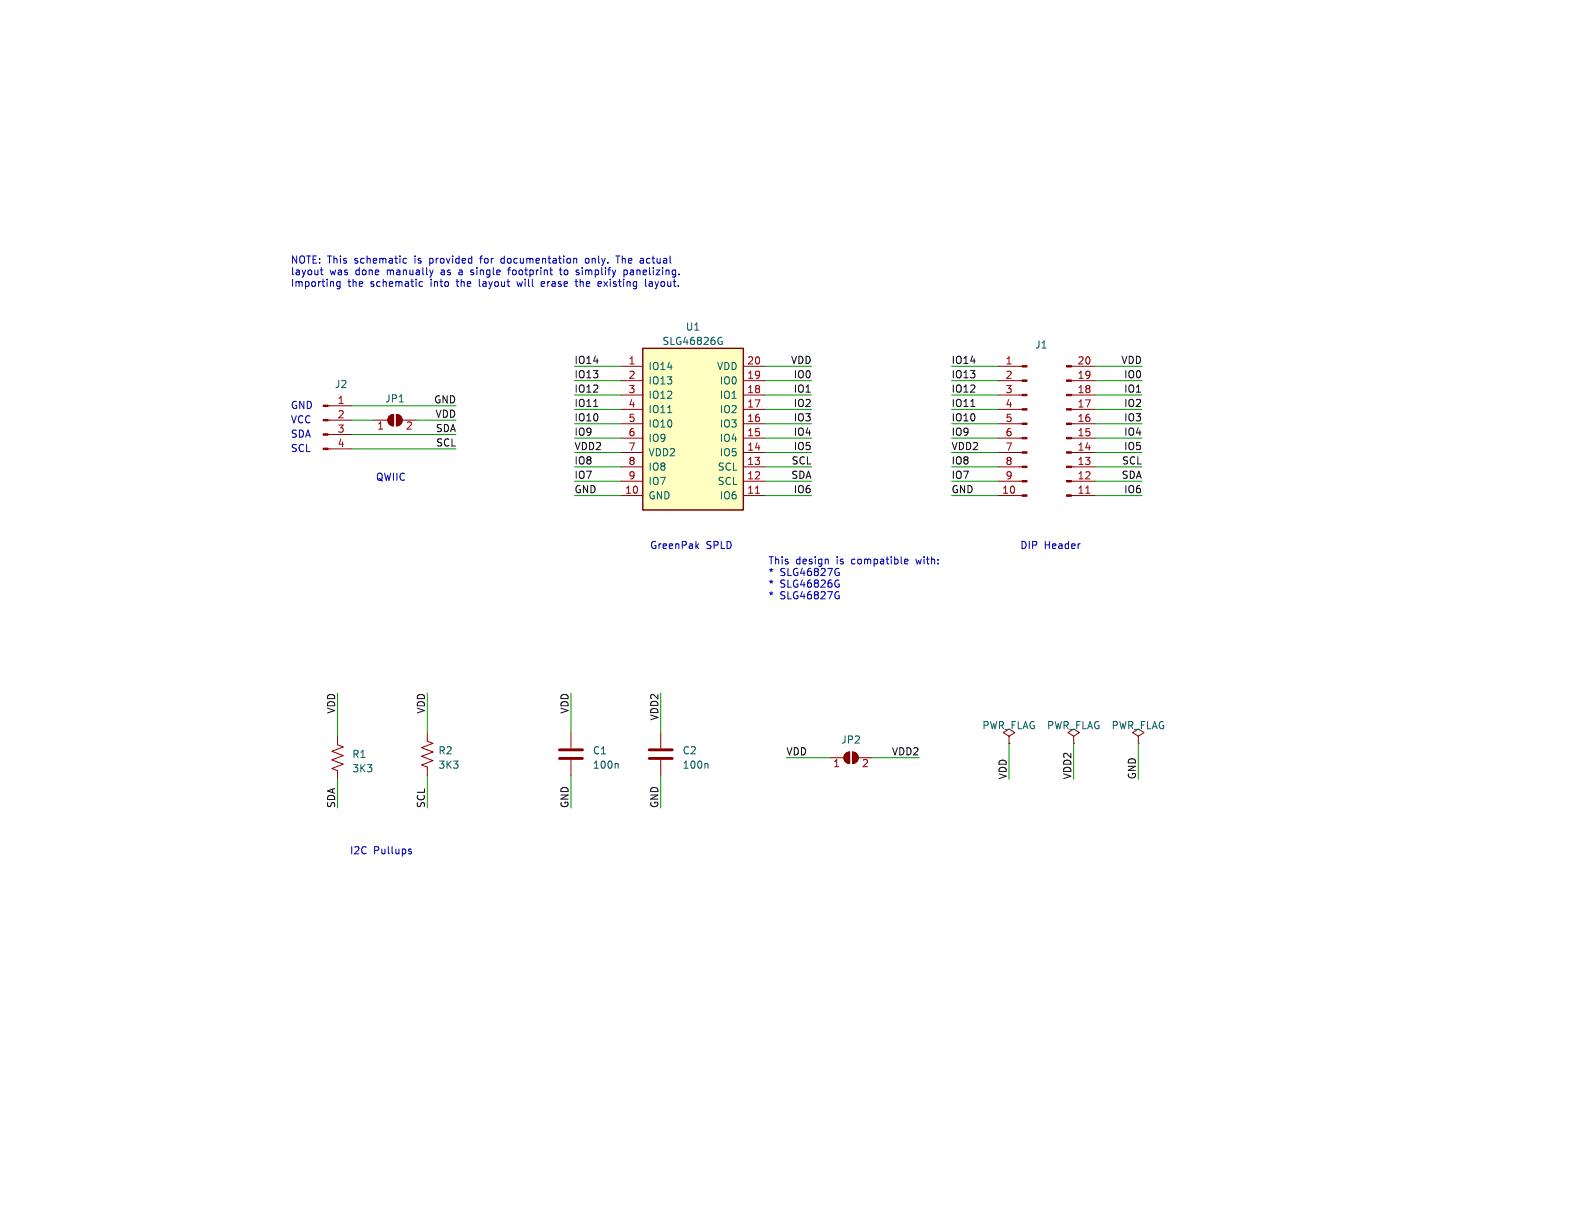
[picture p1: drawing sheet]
<svg xmlns="http://www.w3.org/2000/svg" width="279mm" height="216mm" viewBox="0 0 279 216" stroke-linecap="round" stroke-linejoin="round" font-family="sans-serif">
<g fill="none" stroke="#840000" stroke-width=".18">
<path d="M58 74.3h4.2M58 79.4h4.2M58 76.8h4.2M58 71.8h4.2M66 74.3h2.6M68.9 73.6l.7-.3v2a1.02 1.02 0 0 1-.9-.6 1.02 1.02 0 0 1 .2-1.1zM70.1 73.3a1.02 1.02 0 0 1 1 1 1.02 1.02 0 0 1-1 1zM71.1 74.3h2.6M109.9 77.5h3.8M109.9 74.9h3.8M109.9 72.4h3.8M109.9 69.9h3.8"/>
<path d="M109.9 67.3h3.8M109.9 64.8h3.8M131.4 77.5h3.9M131.4 74.9h3.9M131.4 72.4h3.9M131.4 69.9h3.9M131.4 67.3h3.9M131.4 64.8h3.9M176.5 77.5h4.2M176.5 74.9h4.2M176.5 72.4h4.2M176.5 69.9h4.2"/>
<path d="M176.5 67.3h4.2M176.5 64.8h4.2M189.5 77.5h4.2M189.5 74.9h4.2M189.5 72.4h4.2M189.5 69.9h4.2M189.5 67.3h4.2M189.5 64.8h4.2M109.9 87.6h3.8M109.9 85.1h3.8M109.9 82.6h3.8M109.9 80h3.8"/>
<path d="M131.4 87.6h3.9M131.4 85.1h3.9M131.4 82.6h3.9M131.4 80h3.9M176.5 87.6h4.2M176.5 85.1h4.2M176.5 82.6h4.2M176.5 80h4.2M189.5 87.6h4.2M189.5 85.1h4.2M189.5 82.6h4.2M189.5 80h4.2"/>
<path d="M59.7 130.2v1.5l1 .4-2 .7 2 .8-2 .8 2 .7-2 .8 1 .4v1.5M75.6 129.5v1.6l1 .3-2.1 .8 2.1 .8-2.1 .7 2.1 .8-2.1 .8 1.1 .3v1.6M101 129.5v2.8M101 134.4v2.8M116.8 129.5v2.8M116.8 134.4v2.8M146.7 134h2.5M149.6 133.2l.6-.2v2a1.02 1.02 0 0 1-.9-.6 1.02 1.02 0 0 1 .3-1.2zM150.7 133a1.02 1.02 0 0 1 1.1 1 1.02 1.02 0 0 1-1.1 1zM151.8 134h2.5M178.4 130.2l1.1-.7-1.1-.6-1 .6 1 .7v1.2M178.4 131.4h.1"/>
<path d="M189.9 130.2l1-.7-1-.6-1.1 .6 1.1 .7v1.2M189.9 131.4h.1M201.3 130.2l1-.7-1-.6-1 .6 1 .7v1.2M201.3 131.4h.1"/>
</g>
<g fill="#840000" stroke="#840000" stroke-width=".18">
<path d="M149.6 133.2l.6-.2v2a1.02 1.02 0 0 1-.9-.6 1.02 1.02 0 0 1 .3-1.2z"/>
<path d="M150.7 133a1.02 1.02 0 0 1 1.1 1 1.02 1.02 0 0 1-1.1 1z"/>
<path d="M180.7 87.5h.9v.3h-.9z"/>
<path d="M180.7 85h.9v.2h-.9z"/>
<path d="M180.7 82.4h.9v.3h-.9z"/>
<path d="M180.7 79.9h.9v.2h-.9z"/>
<path d="M180.7 77.3h.9v.3h-.9z"/>
<path d="M180.7 74.8h.9v.3h-.9z"/>
<path d="M180.7 72.3h.9v.2h-.9z"/>
<path d="M180.7 69.7h.9v.3h-.9z"/>
<path d="M180.7 67.2h.9v.2h-.9z"/>
<path d="M180.7 64.6h.9v.3h-.9z"/>
<path d="M188.6 87.5h.9v.3h-.9z"/>
<path d="M188.6 85h.9v.2h-.9z"/>
<path d="M188.6 82.4h.9v.3h-.9z"/>
<path d="M188.6 79.9h.9v.2h-.9z"/>
<path d="M188.6 77.3h.9v.3h-.9z"/>
<path d="M188.6 74.8h.9v.3h-.9z"/>
<path d="M188.6 72.3h.9v.2h-.9z"/>
<path d="M188.6 69.7h.9v.3h-.9z"/>
<path d="M188.6 67.2h.9v.2h-.9z"/>
<path d="M188.6 64.6h.9v.3h-.9z"/>
<path d="M68.9 73.6l.7-.3v2a1.02 1.02 0 0 1-.9-.6 1.02 1.02 0 0 1 .2-1.1z"/>
<path d="M70.1 73.3a1.02 1.02 0 0 1 1 1 1.02 1.02 0 0 1-1 1z"/>
<path d="M57.1 79.2h.9v.3h-.9z"/>
<path d="M57.1 76.7h.9v.3h-.9z"/>
<path d="M57.1 74.2h.9v.2h-.9z"/>
<path d="M57.1 71.6h.9v.3h-.9z"/>
</g>
<path d="M133.6 87.2h.7M192 87.2h.7" fill="none" stroke="#a90000" stroke-width=".18"/>
<path d="M98.9 134.1h4.1M98.9 132.6h4.1M114.8 134.1h4.1M114.8 132.6h4.1" fill="none" stroke="#840000" stroke-width=".51"/>
<path d="M127.4 59.6l.3 .1M118.1 73h.7M127.5 60.4h.2v.4l-.3 .1M109.1 135l.2 .2v.6M125 135l.2 .2v.6" fill="none" stroke="#006464" stroke-width=".18"/>
<path d="M113.7 61.6h17.7v28.6h-17.7z" fill="#ffffc2" stroke="#ffffc2" stroke-width=".18"/>
<path d="M113.7 61.6h17.7v28.6h-17.7z" fill="none" stroke="#840000" stroke-width=".25"/>
<path d="M105 71.9h.7M171.7 71.9h.7" fill="none" stroke="#0f0f0f" stroke-width=".18"/>
<g fill="none" stroke="#0000c2" stroke-width=".18">
<path d="M56.6 47.7h.5M56.8 47.3v1.1l.3 .2M60.1 49.8v1l-.2 .3-.3-.1M60.1 49.9l-.3-.1-.3 .2 .2 .6h.4M71.3 46.3l.2 .2h.4M71.9 45.7h-.4l-.2 .2M74.1 50.4l.3 .2h.3M74.7 49.9l-.3-.1-.3 .2M76 47.7l.3 .9M76.3 48.6l-.1 .3M76.6 47.7l-.3 .9M89.8 47.7h.5"/>
<path d="M95.9 49.8l-.2 .2v.5l.2 .1M96.3 50.1l-.6 .1M97.2 47.7h.5M97.5 48.5l.2 .1M98.9 47.7h.5M99.1 47.3v1.1l.2 .2M101.4 45.8l.2-.1h.3l.1 .8M101.4 45.7v.8M101.7 49.8h.5M101.9 48.5l.3 .1M101.9 49.4v1.1l.2 .1M102.2 47.7l-.3 .2v.2l.3 .1"/>
<path d="M103.6 45.7l-.1 .2 .1 .6M106.2 49.8h-.3l-.2 .2 .1 .6h.4M106.3 50.1l-.6 .1M108.9 45.3h.7M110.3 47.8h.5M110.3 48.5h.5M110.3 47.7v1.3M113.4 46.5h.3M113.4 45.7h.2M113.4 46h.3M114.1 49.4v1.1l.2 .1M123.2 96.5l.4 .5"/>
<path d="M123.6 96.2l-.5 .4M146.4 98.9l.1 .8M160 99.3l.6-.1-.1-.3h-.4l-.1 .2v.6h.5M190.9 96.2h.1M148.2 101.2h.2v.5l-.2 .1M148.2 103.3h.2v.4l-.2 .1M148.2 105.3h.2v.5l-.2 .1M148.2 100.5l.1 .1M148.2 102.6h.1M148.2 104.6l.1 .1M72.3 150.5l.4 .1 .1 .2-.2 .2-.4-.1M72.3 150.2h.4"/>
</g>
<g fill="none" stroke="#009600" stroke-width=".18">
<path d="M62.2 79.4h18.4M62.2 71.8h18.4M62.2 74.3h3.8M62.2 76.8h18.4M73.7 74.3h6.9M101.6 72.4h8.3M101.6 69.9h8.3M101.6 77.5h8.3M101.6 64.8h8.3M101.6 74.9h8.3M101.6 67.3h8.3M135.3 72.4h8.2"/>
<path d="M135.3 69.9h8.2M135.3 77.5h8.2M135.3 64.8h8.2M135.3 74.9h8.2M135.3 67.3h8.2M168.3 72.4h8.2M168.3 69.9h8.2M168.3 77.5h8.2M168.3 64.8h8.2M168.3 74.9h8.2M168.3 67.3h8.2M193.7 72.4h8.2"/>
<path d="M193.7 69.9h8.2M193.7 77.5h8.2M193.7 64.8h8.2M193.7 74.9h8.2M193.7 67.3h8.2M101.6 87.6h8.3M101.6 82.6h8.3M101.6 85.1h8.3M101.6 80h8.3M135.3 87.6h8.2M135.3 82.6h8.2M135.3 85.1h8.2"/>
<path d="M135.3 80h8.2M168.3 87.6h8.2M168.3 82.6h8.2M168.3 85.1h8.2M168.3 80h8.2M193.7 87.6h8.2M193.7 82.6h8.2M193.7 85.1h8.2M193.7 80h8.2M59.7 122.6v7.6M59.7 137.8v5.1M75.6 122.6v6.9"/>
<path d="M75.6 137.2v5.7M101 122.6v6.9M101 137.2v5.7M116.8 122.6v6.9M116.8 137.2v5.7M139.1 134h7.6M154.3 134h8.3M178.4 131.4v6.4M189.9 131.4v6.4M201.3 131.4v6.4"/>
</g>
<g font-size="1.8" fill="#0000c2">
<text x="51.4" y="46.7">NOTE: This</text>
<text x="62.8" y="46.7">schematic</text>
<text x="73.5" y="46.7">is</text>
<text x="76.2" y="46.7">provided</text>
<text x="85.3" y="46.7">for</text>
<text x="89.1" y="46.7">documentation</text>
<text x="104.2" y="46.7">only.</text>
<text x="109.8" y="46.7">The</text>
<text x="114.1" y="46.7">actual</text>
<text x="51.4" y="48.7">layout</text>
<text x="51.4" y="50.8">Importing</text>
<text x="58.3" y="48.7">was</text>
<text x="61.5" y="50.8">the</text>
<text x="62.9" y="48.7">done</text>
<text x="65.6" y="50.8">schematic</text>
<text x="68.6" y="48.7">manually</text>
<text x="76.3" y="50.8">into</text>
<text x="78.2" y="48.7">as</text>
<text x="81" y="50.8">the</text>
<text x="81.5" y="48.7">a</text>
<text x="83.8" y="48.7">single</text>
<text x="85.1" y="50.8">layout</text>
<text x="90.5" y="48.7">footprint</text>
<text x="92" y="50.8">will</text>
<text x="96.4" y="50.8">erase</text>
<text x="99.8" y="48.7">to</text>
<text x="102.6" y="50.8">the</text>
<text x="102.8" y="48.7">simplify</text>
<text x="106.6" y="50.8">existing</text>
<text x="111.3" y="48.7">panelizing.</text>
<text x="115.1" y="50.8">layout.</text>
<text x="51.4" y="77.5">SDA</text>
<text x="51.4" y="74.9">VCC</text>
<text x="51.4" y="72.4">GND</text>
<text x="51.4" y="80">SCL</text>
<text x="66.4" y="85.1">QWIIC</text>
<text x="114.8" y="97.2">GreenPak</text>
<text x="124.8" y="97.2">SPLD</text>
<text x="135.9" y="99.9">This</text>
<text x="135.9" y="101.9">*</text>
<text x="138" y="101.9">SLG46827G</text>
<text x="140.7" y="99.9">design</text>
<text x="148" y="99.9">is</text>
<text x="150.7" y="99.9">compatible</text>
<text x="162.3" y="99.9">with:</text>
<text x="180.3" y="97.2">DIP</text>
<text x="184.5" y="97.2">Header</text>
<text x="135.9" y="104">*</text>
<text x="135.9" y="106">*</text>
<text x="138" y="104">SLG46826G</text>
<text x="138" y="106">SLG46827G</text>
<text x="61.8" y="151.1">I2C</text>
<text x="65.9" y="151.1">Pullups</text>
</g>
<g font-size="1.8" fill="#006464">
<text x="121.2" y="58.6">U1</text>
<text x="114.7" y="65.6">IO14</text>
<text x="117.1" y="61.2">SLG46826G</text>
<text x="126.7" y="65.6">VDD</text>
<text x="183" y="61.8">J1</text>
<text x="59.2" y="68.8">J2</text>
<text x="68.1" y="71.3">JP1</text>
<text x="114.7" y="68.1">IO13</text>
<text x="114.7" y="70.7">IO12</text>
<text x="127.2" y="70.7">IO1</text>
<text x="127.2" y="68.1">IO0</text>
<text x="114.7" y="73.2">IO11</text>
<text x="114.7" y="75.8">IO10</text>
<text x="127.2" y="75.8">IO3</text>
<text x="127.2" y="73.2">IO2</text>
<text x="114.7" y="78.3">IO9</text>
<text x="114.7" y="80.8">VDD2</text>
<text x="114.7" y="83.4">IO8</text>
<text x="126.8" y="83.4">SCL</text>
<text x="127.2" y="80.8">IO5</text>
<text x="127.2" y="78.3">IO4</text>
<text x="114.7" y="88.5">GND</text>
<text x="114.7" y="85.9">IO7</text>
<text x="126.8" y="85.9">SCL</text>
<text x="127.2" y="88.5">IO6</text>
<text x="148.7" y="131.6">JP2</text>
<text x="173.7" y="129.1">PWR_FLAG</text>
<text x="185.1" y="129.1">PWR_FLAG</text>
<text x="196.5" y="129.1">PWR_FLAG</text>
<text x="62.2" y="134.2">R1</text>
<text x="62.2" y="136.7">3K3</text>
<text x="77.5" y="133.5">R2</text>
<text x="77.5" y="136.1">3K3</text>
<text x="104.8" y="133.5">C1</text>
<text x="104.8" y="136.1">100n</text>
<text x="120.7" y="133.5">C2</text>
<text x="120.7" y="136.1">100n</text>
</g>
<g font-size="1.8" fill="#0f0f0f">
<text x="101.6" y="64.4">IO14</text>
<text x="139.8" y="64.4">VDD</text>
<text x="168.3" y="64.4">IO14</text>
<text x="198.2" y="64.4">VDD</text>
<text x="76.6" y="71.4">GND</text>
<text x="101.6" y="67">IO13</text>
<text x="101.6" y="69.5">IO12</text>
<text x="140.2" y="67">IO0</text>
<text x="140.2" y="69.5">IO1</text>
<text x="168.3" y="67">IO13</text>
<text x="168.3" y="69.5">IO12</text>
<text x="198.7" y="67">IO0</text>
<text x="198.7" y="69.5">IO1</text>
<text x="76.9" y="73.9">VDD</text>
<text x="76.9" y="76.5">SDA</text>
<text x="101.6" y="72">IO11</text>
<text x="101.6" y="77.1">IO9</text>
<text x="101.6" y="74.6">IO10</text>
<text x="140.2" y="77.1">IO4</text>
<text x="140.2" y="72">IO2</text>
<text x="140.2" y="74.6">IO3</text>
<text x="168.3" y="72">IO11</text>
<text x="168.3" y="77.1">IO9</text>
<text x="168.3" y="74.6">IO10</text>
<text x="198.7" y="77.1">IO4</text>
<text x="198.7" y="72">IO2</text>
<text x="198.7" y="74.6">IO3</text>
<text x="77" y="79">SCL</text>
<text x="101.6" y="82.2">IO8</text>
<text x="101.6" y="79.7">VDD2</text>
<text x="139.9" y="82.2">SCL</text>
<text x="140.2" y="79.7">IO5</text>
<text x="168.3" y="82.2">IO8</text>
<text x="168.3" y="79.7">VDD2</text>
<text x="198.3" y="82.2">SCL</text>
<text x="198.7" y="79.7">IO5</text>
<text x="101.6" y="87.3">GND</text>
<text x="101.6" y="84.7">IO7</text>
<text x="139.8" y="84.7">SDA</text>
<text x="140.2" y="87.3">IO6</text>
<text x="168.3" y="87.3">GND</text>
<text x="168.3" y="84.7">IO7</text>
<text x="198.2" y="84.7">SDA</text>
<text x="198.7" y="87.3">IO6</text>
<text x="59.3" y="126.3" transform="rotate(-90 59.3 126.3)">VDD</text>
<text x="75.2" y="126.3" transform="rotate(-90 75.2 126.3)">VDD</text>
<text x="100.6" y="126.3" transform="rotate(-90 100.6 126.3)">VDD</text>
<text x="116.5" y="127.5" transform="rotate(-90 116.5 127.5)">VDD2</text>
<text x="139.1" y="133.6">VDD</text>
<text x="157.6" y="133.6">VDD2</text>
<text x="178.1" y="137.8" transform="rotate(-90 178.1 137.8)">VDD</text>
<text x="189.5" y="137.8" transform="rotate(-90 189.5 137.8)">VDD2</text>
<text x="200.9" y="137.8" transform="rotate(-90 200.9 137.8)">GND</text>
<text x="59.3" y="142.9" transform="rotate(-90 59.3 142.9)">SDA</text>
<text x="75.2" y="142.9" transform="rotate(-90 75.2 142.9)">SCL</text>
<text x="100.6" y="142.9" transform="rotate(-90 100.6 142.9)">GND</text>
<text x="116.5" y="142.9" transform="rotate(-90 116.5 142.9)">GND</text>
</g>
<g font-size="1.8" fill="#a90000">
<text x="111.1" y="64.5">1</text>
<text x="132.1" y="64.5">20</text>
<text x="177.8" y="64.5">1</text>
<text x="190.5" y="64.5">20</text>
<text x="59.7" y="71.5">1</text>
<text x="111.1" y="67.1">2</text>
<text x="111.1" y="69.6">3</text>
<text x="132.1" y="69.6">18</text>
<text x="132.1" y="67.1">19</text>
<text x="177.8" y="67.1">2</text>
<text x="177.8" y="69.6">3</text>
<text x="190.5" y="69.6">18</text>
<text x="190.5" y="67.1">19</text>
<text x="59.7" y="74">2</text>
<text x="59.7" y="76.6">3</text>
<text x="66.6" y="76.2">1</text>
<text x="71.7" y="76.2">2</text>
<text x="111.1" y="72.1">4</text>
<text x="111.1" y="74.7">5</text>
<text x="111.1" y="77.2">6</text>
<text x="132.1" y="77.2">15</text>
<text x="132.1" y="74.7">16</text>
<text x="132.1" y="72.1">17</text>
<text x="177.8" y="72.1">4</text>
<text x="177.8" y="74.7">5</text>
<text x="177.8" y="77.2">6</text>
<text x="190.5" y="77.2">15</text>
<text x="190.5" y="74.7">16</text>
<text x="190.5" y="72.1">17</text>
<text x="59.7" y="79.1">4</text>
<text x="111.1" y="79.8">7</text>
<text x="111.1" y="82.3">8</text>
<text x="132.1" y="82.3">13</text>
<text x="132.1" y="79.8">14</text>
<text x="177.8" y="79.8">7</text>
<text x="177.8" y="82.3">8</text>
<text x="190.5" y="82.3">13</text>
<text x="190.5" y="79.8">14</text>
<text x="110.5" y="87.4">10</text>
<text x="111.1" y="84.8">9</text>
<text x="132.1" y="87.4">11</text>
<text x="132.1" y="84.8">12</text>
<text x="177.2" y="87.4">10</text>
<text x="177.8" y="84.8">9</text>
<text x="190.5" y="87.4">11</text>
<text x="190.5" y="84.8">12</text>
<text x="147.3" y="135.9">1</text>
<text x="152.4" y="135.9">2</text>
</g>
</svg>
